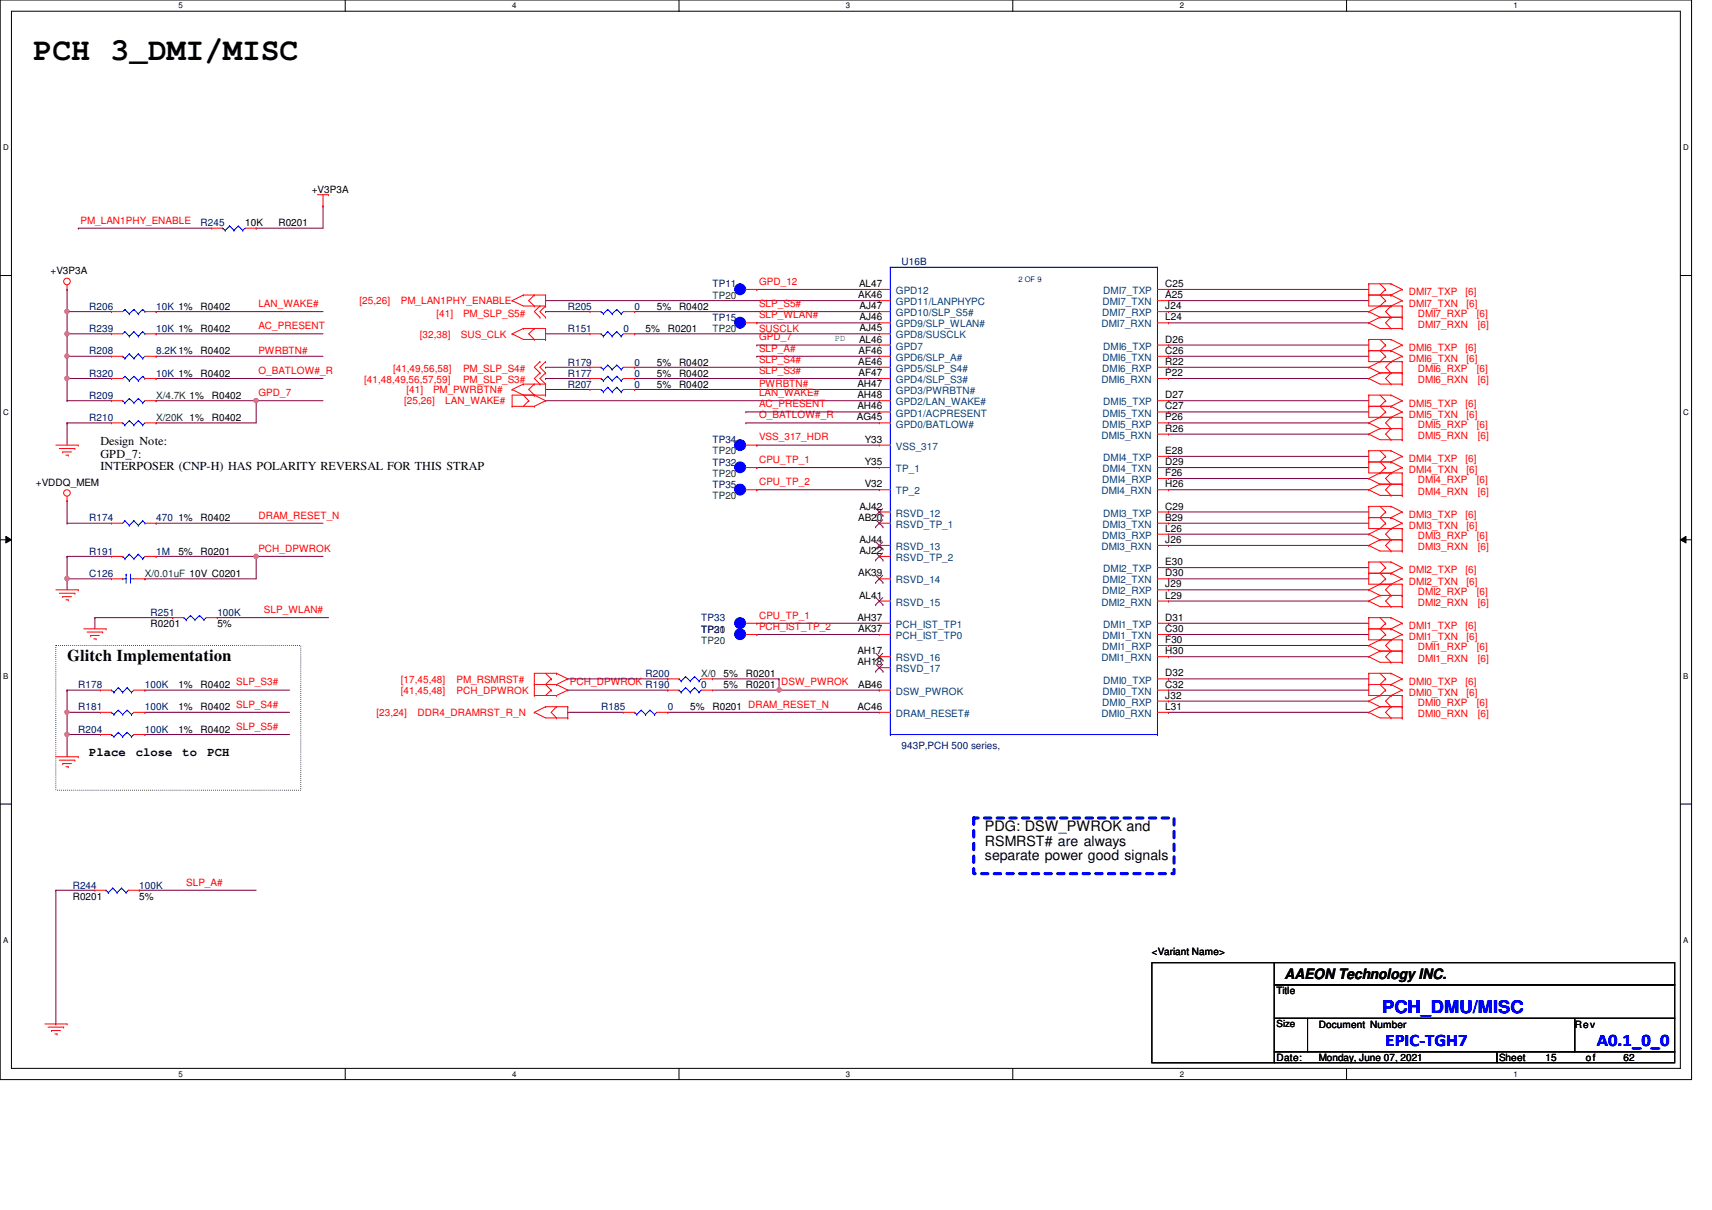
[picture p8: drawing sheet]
<svg xmlns="http://www.w3.org/2000/svg" width="297mm" height="210mm" viewBox="0 0 297 210" stroke-linecap="round" stroke-linejoin="round" font-family="sans-serif">
<path d="M0 0h293.5v187.3h-293.5zM2 1.9h289.5v183.4h-289.5z" fill="none" stroke="#000" stroke-width=".17"/>
<g fill="#fff">
<path d="M30.9 .2h.8v1.5h-.8z"/>
<path d="M30.9 185.5h.8v1.6h-.8z"/>
</g>
<path d="M59.9 0v1.9M59.9 185.3v2" fill="none" stroke="#000" stroke-width=".17"/>
<g fill="#fff">
<path d="M88.9 .2h.7v1.5h-.7z"/>
<path d="M88.9 185.5h.7v1.6h-.7z"/>
</g>
<path d="M117.8 0v1.9M117.8 185.3v2" fill="none" stroke="#000" stroke-width=".17"/>
<g fill="#fff">
<path d="M146.8 .2h.7v1.5h-.7z"/>
<path d="M146.8 185.5h.7v1.6h-.7z"/>
</g>
<path d="M175.7 0v1.9M175.7 185.3v2" fill="none" stroke="#000" stroke-width=".17"/>
<g fill="#fff">
<path d="M204.7 .2h.7v1.5h-.7z"/>
<path d="M204.7 185.5h.7v1.6h-.7z"/>
</g>
<path d="M233.6 0v1.9M233.6 185.3v2" fill="none" stroke="#000" stroke-width=".17"/>
<g fill="#fff">
<path d="M262.6 .2h.8v1.5h-.8z"/>
<path d="M262.6 185.5h.8v1.6h-.8z"/>
<path d="M.5 24.8h1v1.6h-1z"/>
<path d="M292.1 24.8h.9v1.6h-.9z"/>
<path d="M.5 70.7h1v1.5h-1z"/>
<path d="M292.1 70.7h.9v1.5h-.9z"/>
</g>
<path d="M0 47.8h2M291.5 47.8h2" fill="none" stroke="#000" stroke-width=".17"/>
<g fill="#fff">
<path d="M.5 116.5h.9v1.6h-.9z"/>
<path d="M292.1 116.5h.8v1.6h-.8z"/>
</g>
<path d="M0 93.6h2M1 93l1 .6-1 .6zM291.5 93.6l1-.6v1.2zM291.5 93.6h2" fill="none" stroke="#000" stroke-width=".17"/>
<path d="M1 93l1 .6-1 .6zM291.5 93.6l1-.6v1.2z" fill="#000"/>
<g fill="#fff">
<path d="M.5 162.4h.9v1.5h-.9z"/>
<path d="M292.1 162.4h.8v1.5h-.8z"/>
</g>
<path d="M0 139.5h2M291.5 139.5h2" fill="none" stroke="#000" stroke-width=".17"/>
<path d="M9.7 112h42.5v25.1h-42.5z" fill="none" stroke="#000" stroke-width=".17" stroke-dasharray="0 .3"/>
<path d="M168.9 141.9h34.8v9.7h-34.8z" fill="none" stroke="#00f" stroke-width=".55" stroke-dasharray="1.1 1.1"/>
<g fill="none" stroke="#800040" stroke-width=".17">
<path d="M11.6 50.2h.1M11.6 57.9h.1M11.6 57.9h7.7M11.6 50.2v3.9M27.1 57.9h.1M27.1 54.1h.1M27.1 54.1h28.9M27.1 57.9h28.9M94.7 52.2h.1M94.7 54.1h.1M94.7 57.9h.1M94.7 52.2h57.9"/>
<path d="M94.7 54.1h7.7M94.7 57.9h7.7M110.1 54.1h.1M110.1 57.9h.1M110.1 54.1h42.5M110.1 57.9h42.5M131.3 50.2h.1M131.3 56h.1M131.3 50.2h21.3M131.3 56h21.3M202.7 52.2h.1M202.7 50.2h.1"/>
<path d="M202.7 59.9h.1M202.7 54.1h.1M202.7 56h.1M202.7 52.2h34.8M202.7 50.2h34.8M202.7 59.9h34.8M202.7 54.1h34.8M202.7 56h34.8M11.6 61.8h.1M11.6 61.8h7.7M27.1 61.8h.1M27.1 61.8h28.9"/>
<path d="M94.7 63.7h.1M94.7 65.7h.1M94.7 67.6h.1M94.7 69.5h.1M94.7 69.5h57.9M94.7 63.7h7.7M94.7 65.7h7.7M94.7 67.6h7.7M110.1 63.7h.1M110.1 65.7h.1M110.1 67.6h.1M110.1 63.7h42.5"/>
<path d="M110.1 65.7h42.5M110.1 67.6h42.5M129.4 73.4h.1M129.4 73.4h23.2M131.3 77.2h.1M131.3 61.8h.1M131.3 61.8h21.3M131.3 77.2h21.3M202.7 61.8h.1M202.7 69.5h.1M202.7 71.5h.1M202.7 79.2h.1"/>
<path d="M202.7 73.4h.1M202.7 75.3h.1M202.7 63.7h.1M202.7 65.7h.1M202.7 61.8h34.8M202.7 69.5h34.8M202.7 71.5h34.8M202.7 79.2h34.8M202.7 73.4h34.8M202.7 75.3h34.8M202.7 63.7h34.8M202.7 65.7h34.8"/>
<path d="M131.3 81.1h.1M131.3 85h.1M131.3 85h21.3M131.3 81.1h21.3M202.7 88.8h.1M202.7 90.8h.1M202.7 98.5h.1M202.7 92.7h.1M202.7 94.6h.1M202.7 83h.1M202.7 85h.1M202.7 81.1h.1"/>
<path d="M202.7 88.8h34.8M202.7 90.8h34.8M202.7 98.5h34.8M202.7 92.7h34.8M202.7 94.6h34.8M202.7 83h34.8M202.7 85h34.8M202.7 81.1h34.8M131.3 108.1h.1M131.3 110.1h.1M131.3 108.1h21.3M131.3 110.1h21.3"/>
<path d="M202.7 117.8h.1M202.7 119.7h.1M202.7 108.1h.1M202.7 110.1h.1M202.7 100.4h.1M202.7 112h.1M202.7 113.9h.1M202.7 102.3h.1M202.7 104.3h.1M202.7 117.8h34.8M202.7 119.7h34.8M202.7 108.1h34.8"/>
<path d="M202.7 110.1h34.8M202.7 100.4h34.8M202.7 112h34.8M202.7 113.9h34.8M202.7 102.3h34.8M202.7 104.3h34.8M202.7 121.6h.1M202.7 123.6h.1M202.7 121.6h34.8M202.7 123.6h34.8"/>
</g>
<circle cx="11.6" cy="57.9" r=".38" fill="#f0f"/>
<circle cx="11.6" cy="57.9" r=".38" fill="none" stroke="#f0f" stroke-width=".17"/>
<path d="M11.6 57.9h.1M11.6 57.9v3.9" fill="none" stroke="#800040" stroke-width=".17"/>
<circle cx="11.6" cy="61.8" r=".38" fill="#f0f"/>
<circle cx="11.6" cy="61.8" r=".38" fill="none" stroke="#f0f" stroke-width=".17"/>
<path d="M11.6 54.1h.1M11.6 54.1v3.8" fill="none" stroke="#800040" stroke-width=".17"/>
<circle cx="11.6" cy="54" r=".37" fill="#f0f"/>
<circle cx="11.6" cy="54" r=".37" fill="none" stroke="#f0f" stroke-width=".17"/>
<path d="M11.6 54.1h.1M11.6 54.1h7.7M131.3 59.9h.1M131.3 59.9h21.3M11.6 65.7h.1M11.6 65.7h7.7M27.1 65.7h.1M27.1 65.7h28.9M129.4 71.5h.1M129.4 71.5h23.2" fill="none" stroke="#800040" stroke-width=".17"/>
<circle cx="11.6" cy="65.6" r=".37" fill="#f0f"/>
<circle cx="11.6" cy="65.6" r=".37" fill="none" stroke="#f0f" stroke-width=".17"/>
<g fill="none" stroke="#800040" stroke-width=".17">
<path d="M11.6 61.8h.1M11.6 73.4h.1M11.6 61.8v3.9M11.6 73.4v3.8M11.6 73.4h7.7M27.1 73.4h.1M27.1 69.5h.1M27.1 73.4h17.3M27.1 69.5h17.3M11.6 86.9h.1M11.6 90.8h.1M11.6 86.9v3.9"/>
<path d="M11.6 90.8h7.7M27.1 90.8h.1M27.1 90.8h28.9M98.5 123.6h.1M98.5 123.6h9.7M115.9 123.6h.1M115.9 123.6h36.7"/>
</g>
<circle cx="44.4" cy="69.5" r=".37" fill="#f0f"/>
<circle cx="44.4" cy="69.5" r=".37" fill="none" stroke="#f0f" stroke-width=".17"/>
<path d="M11.6 69.5h.1M11.6 65.7h.1M11.6 69.5h7.7M11.6 65.7v3.8M44.4 69.5h.1M44.4 69.5h11.6M44.4 69.5v3.9M11.6 127.4h.1M11.6 127.4v3.9" fill="none" stroke="#800040" stroke-width=".17"/>
<circle cx="11.6" cy="127.4" r=".37" fill="#f0f"/>
<circle cx="11.6" cy="127.4" r=".37" fill="none" stroke="#f0f" stroke-width=".17"/>
<g fill="none" stroke="#800040" stroke-width=".17">
<path d="M11.6 119.7h.1M11.6 119.7v7.7M11.6 119.7h5.8M25.1 119.7h.1M25.1 119.7h25.1M11.6 123.6h.1M11.6 127.4h.1M11.6 123.6h5.8M11.6 127.4h5.8M25.1 123.6h.1M25.1 127.4h.1M25.1 123.6h25.1"/>
<path d="M25.1 127.4h25.1"/>
</g>
<circle cx="11.6" cy="123.5" r=".37" fill="#f0f"/>
<circle cx="11.6" cy="123.5" r=".37" fill="none" stroke="#f0f" stroke-width=".17"/>
<path d="M27.1 96.5h.1M27.1 96.5h28.9M44.4 96.5h.1M44.4 96.5v3.9M98.5 119.7h17.4M115.9 119.7h.1M123.6 119.7h11.6M135.2 119.7h.1" fill="none" stroke="#800040" stroke-width=".17"/>
<circle cx="44.4" cy="96.5" r=".38" fill="#f0f"/>
<circle cx="44.4" cy="96.5" r=".38" fill="none" stroke="#f0f" stroke-width=".17"/>
<path d="M11.6 96.5h.1M11.6 96.5h7.7M11.6 96.5v3.9" fill="none" stroke="#800040" stroke-width=".17"/>
<circle cx="11.6" cy="100.4" r=".38" fill="#f0f"/>
<circle cx="11.6" cy="100.4" r=".38" fill="none" stroke="#f0f" stroke-width=".17"/>
<g fill="none" stroke="#800040" stroke-width=".17">
<path d="M11.6 100.4h.1M11.6 100.4h7.7M11.6 100.4v1.9M25.1 100.4h.1M25.1 100.4h19.3M98.5 117.8h17.4M115.9 117.8h.1M123.6 117.8h11.6M135.2 117.8h.1M135.2 119.7h.1M135.2 117.8v1.9M135.2 119.7h17.4"/>
<path d="M152.6 119.7h.1"/>
</g>
<circle cx="135.2" cy="119.7" r=".38" fill="#f0f"/>
<circle cx="135.2" cy="119.7" r=".38" fill="none" stroke="#f0f" stroke-width=".17"/>
<g fill="none" stroke="#800040" stroke-width=".17">
<path d="M13.6 39.6h.1M13.6 39.6h23.1M44.4 39.6h.1M56 35.7h.1M56 35.7v3.9h-11.6M16.5 107.1h.1M16.5 107.1h13.5M16.5 107.1v2M30 107.1h.1M37.7 107.1h.1M37.7 107.1h19.3M9.7 154.4h.1"/>
<path d="M9.7 154.4h6.8M9.7 154.4v23.2M24.2 154.4h.1M24.2 154.4h20.2M9.7 177.6h.1"/>
</g>
<g fill="none" stroke="#f00" stroke-width=".17">
<path d="M36.7 39.6h.1M36.7 39.6h1.9M42.5 39.6h1.9M44.4 39.6h.1M55.1 33.8h1.9M56 35.7h.1M56 33.8v1.9M57 33.8h.1M11.6 50.2h.1M11.6 49.4v.8M19.3 57.9h.1M19.3 57.9h2"/>
<path d="M25.1 57.9h2M27.1 57.9h.1M88.9 52.2h.1M88.9 57.9h.1M88.9 52.2l1.9 .9h3.9M88.9 57.9l1.9 1h3.9M90.8 51.2h.1M90.8 57h.1M90.8 51.2h3.9M90.8 57h3.9M90.8 51.2l-1.9 1M90.8 57l-1.9 .9"/>
<path d="M92.7 53.1h.1M92.7 51.2h.1M92.7 58.9h.1M92.7 57h.1M92.7 51.2l-1 1 1 .9M92.7 57l-1 .9 1 1M93.7 53.1h.1M93.7 55h.1M93.7 53.1l-1 1 1 .9M94.7 53.1h.1M94.7 51.2h.1M94.7 58.9h.1"/>
<path d="M94.7 57h.1M94.7 55h.1M94.7 51.2v1.9M94.7 57v1.9M94.7 53.1l-1 1 1 .9M102.4 54.1h.1M102.4 54.1h1.9M108.2 54.1h1.9M110.1 54.1h.1M237.5 49.2h.1M237.5 51.2h.1M237.5 58.9h.1"/>
<path d="M237.5 54.1h.1M237.5 56h.1M237.5 49.2v3.9h5.8M237.5 58.9v3.8h5.8M237.5 51.2h3.8M237.5 49.2h3.8M237.5 58.9h3.8M237.5 54.1l1.9 .9M237.5 56l1.9 1h3.9M239.4 53.1h.1M239.4 55h.1M239.4 49.2l1 1"/>
<path d="M239.4 58.9l1 1M239.4 55h3.9M239.4 53.1l-1.9 1M239.4 55l-1.9 1M240.4 50.2h.1M240.4 52.2h.1M240.4 59.9h.1M240.4 50.2l-1 1 1 1M240.4 52.2l-1 .9M240.4 59.9l-1 .9 1 1M241.3 51.2h.1M241.3 49.2h.1"/>
<path d="M241.3 53.1h.1M241.3 58.9h.1M241.3 55h.1M241.3 57h.1M241.3 49.2l2 1M241.3 51.2l2 1M241.3 58.9l2 1M241.3 53.1l-.9 1 .9 .9M241.3 55l-.9 1 .9 1M243.3 50.2h.1M243.3 52.2h.1M243.3 59.9h.1"/>
<path d="M243.3 55h.1M243.3 53.1h.1M243.3 57h.1M243.3 50.2l-2 1M243.3 52.2l-2 .9M243.3 59.9l-2 .9M243.3 53.1v3.9M9.7 77.2h3.9M10.3 77.8h2.7M10.9 78.4h.1M10.9 78.4h1.5M11.4 79h.5"/>
<path d="M11.9 79h.1M13 77.8h.1M13.6 77.2h.1M88.9 67.6h.1M88.9 70.5h.1M88.9 70.5h3.8M88.9 67.6l1.9 .9 .9 1M90.8 66.6h.1M90.8 66.6h3.9M90.8 66.6l-1.9 1M91.7 69.5h.1M91.7 69.5l-.9 1"/>
<path d="M92.7 68.5h.1M92.7 66.6h.1M92.7 70.5h.1M92.7 66.6l-1 1 1 .9M92.7 68.5l2 1M93.7 64.7h.1M93.7 66.6h.1M93.7 62.7h.1M93.7 64.7l-1 1 1 .9M93.7 62.7l-1 1 1 1M94.7 68.5h.1M94.7 66.6h.1"/>
<path d="M94.7 69.5h.1M94.7 64.7h.1M94.7 62.7h.1M94.7 68.5h-5.8v2M94.7 66.6v1.9M94.7 69.5l-2 1M94.7 64.7l-1 1 1 .9M94.7 62.7l-1 1 1 1M237.5 60.8h.1M237.5 68.5h.1M237.5 70.5h.1M237.5 78.2h.1"/>
<path d="M237.5 73.4h.1M237.5 75.3h.1M237.5 63.7h.1M237.5 65.7h.1M237.5 68.5v3.9h5.8M237.5 78.2v3.8h5.8M237.5 60.8h3.8M237.5 70.5h3.8M237.5 68.5h3.8M237.5 78.2h3.8M237.5 73.4l1.9 .9M237.5 75.3l1.9 1h3.9"/>
<path d="M237.5 63.7l1.9 1M237.5 65.7l1.9 .9h3.9M239.4 72.4h.1M239.4 74.3h.1M239.4 62.7h.1M239.4 64.7h.1M239.4 68.5l1 1M239.4 78.2l1 1M239.4 74.3h3.9M239.4 72.4l-1.9 1M239.4 74.3l-1.9 1M239.4 64.7h3.9"/>
<path d="M239.4 62.7l-1.9 1M239.4 64.7l-1.9 1M240.4 61.8h.1M240.4 69.5h.1M240.4 71.5h.1M240.4 79.2h.1M240.4 61.8l-1 .9M240.4 69.5l-1 1 1 1M240.4 71.5l-1 .9M240.4 79.2l-1 .9 1 1M241.3 60.8h.1M241.3 62.7h.1"/>
<path d="M241.3 70.5h.1M241.3 68.5h.1M241.3 72.4h.1M241.3 78.2h.1M241.3 74.3h.1M241.3 76.3h.1M241.3 64.7h.1M241.3 66.6h.1M241.3 60.8l2 1M241.3 68.5l2 1M241.3 70.5l2 1M241.3 78.2l2 1"/>
<path d="M241.3 72.4l-.9 1 .9 .9M241.3 74.3l-.9 1 .9 1M241.3 62.7l-.9 1 .9 1M241.3 64.7l-.9 1 .9 .9M243.3 61.8h.1M243.3 69.5h.1M243.3 71.5h.1M243.3 79.2h.1M243.3 74.3h.1M243.3 72.4h.1M243.3 76.3h.1M243.3 64.7h.1"/>
<path d="M243.3 62.7h.1M243.3 66.6h.1M243.3 61.8l-2 .9M243.3 69.5l-2 1M243.3 71.5l-2 .9M243.3 79.2l-2 .9M243.3 62.7v3.9M243.3 72.4v3.9M11.6 86.9h.1M11.6 86.1v.8M237.5 80.1h.1M237.5 87.8h.1"/>
<path d="M237.5 89.8h.1M237.5 97.5h.1M237.5 99.4h.1M237.5 92.7h.1M237.5 94.6h.1M237.5 83h.1M237.5 85h.1M237.5 87.8v3.9h5.8M237.5 97.5v3.8h5.8M237.5 80.1h3.8M237.5 89.8h3.8M237.5 87.8h3.8"/>
<path d="M237.5 99.4h3.8M237.5 97.5h3.8M237.5 92.7l1.9 .9M237.5 94.6l1.9 1h3.9M237.5 83l1.9 1M237.5 85l1.9 .9h3.9M239.4 91.7h.1M239.4 93.6h.1M239.4 82h.1M239.4 84h.1M239.4 87.8l1 1M239.4 97.5l1 1"/>
<path d="M239.4 93.6h3.9M239.4 91.7l-1.9 1M239.4 93.6l-1.9 1M239.4 84h3.9M239.4 82l-1.9 1M239.4 84l-1.9 1M240.4 81.1h.1M240.4 88.8h.1M240.4 90.8h.1M240.4 98.5h.1M240.4 81.1l-1 .9M240.4 88.8l-1 1 1 1"/>
<path d="M240.4 90.8l-1 .9M240.4 98.5l-1 .9 1 1M241.3 80.1h.1M241.3 82h.1M241.3 89.8h.1M241.3 87.8h.1M241.3 91.7h.1M241.3 99.4h.1M241.3 97.5h.1M241.3 93.6h.1M241.3 95.6h.1M241.3 84h.1"/>
<path d="M241.3 85.9h.1M241.3 80.1l2 1M241.3 87.8l2 1M241.3 89.8l2 1M241.3 97.5l2 1M241.3 99.4l2 1M241.3 91.7l-.9 1 .9 .9M241.3 93.6l-.9 1 .9 1M241.3 82l-.9 1 .9 1M241.3 84l-.9 1 .9 .9M243.3 81.1h.1M243.3 88.8h.1"/>
<path d="M243.3 90.8h.1M243.3 98.5h.1M243.3 93.6h.1M243.3 91.7h.1M243.3 95.6h.1M243.3 84h.1M243.3 82h.1M243.3 85.9h.1M243.3 81.1l-2 .9M243.3 88.8l-2 1M243.3 90.8l-2 .9M243.3 98.5l-2 .9"/>
<path d="M243.3 82v3.9M243.3 91.7v3.9M9.7 102.3h3.9M10.3 102.9h2.7M10.9 103.5h.1M10.9 103.5h1.5M11.4 104.1h.5M11.9 104.1h.1M13 102.9h.1M13.6 102.3h.1M14.5 109.1h3.9M15.1 109.6h2.7"/>
<path d="M15.7 110.2h.1M15.7 110.2h1.5M16.3 110.8h.4M16.7 110.8h.1M17.8 109.6h.1M18.4 109.1h.1M30 107.1h.1M30 107.1h1.9M35.8 107.1h1.9M37.7 107.1h.1M92.7 118.7h.1M92.7 118.7h3.9"/>
<path d="M94.7 116.8l.9 1M95.6 119.7h.1M95.6 117.8h.1M95.6 119.7l-.9 .9M95.6 117.8l-.9 .9 .9 1M96.6 118.7h.1M96.6 116.8h.1M96.6 116.8h-3.9v3.8M96.6 118.7l1.9 1M96.6 116.8l1.9 1M98.5 119.7h.1M98.5 117.8h.1"/>
<path d="M98.5 119.7l-1.9 .9M98.5 117.8l-1.9 .9M115.9 117.8h.1M115.9 117.8h1.9M121.7 117.8h1.9M123.6 117.8h.1M237.5 116.8h.1M237.5 118.7h.1M237.5 107.1h.1M237.5 109.1h.1M237.5 112h.1M237.5 113.9h.1"/>
<path d="M237.5 102.3h.1M237.5 104.3h.1M237.5 109.1h3.8M237.5 118.7h3.8M237.5 116.8h3.8M237.5 107.1v3.9h5.8M237.5 116.8v3.8h5.8M237.5 107.1h3.8M237.5 112l1.9 .9M237.5 113.9l1.9 1h3.9M237.5 102.3l1.9 1M237.5 104.3l1.9 .9h3.9"/>
<path d="M239.4 111h.1M239.4 112.9h.1M239.4 101.3h.1M239.4 103.3h.1M239.4 116.8l1 1M239.4 107.1l1 1M239.4 112.9h3.9M239.4 111l-1.9 1M239.4 112.9l-1.9 1M239.4 103.3h3.9M239.4 101.3l-1.9 1M239.4 103.3l-1.9 1"/>
<path d="M240.4 117.8h.1M240.4 119.7h.1M240.4 108.1h.1M240.4 110.1h.1M240.4 100.4h.1M240.4 117.8l-1 .9 1 1M240.4 119.7l-1 .9M240.4 108.1l-1 1 1 1M240.4 110.1l-1 .9M240.4 100.4l-1 .9M241.3 118.7h.1M241.3 116.8h.1"/>
<path d="M241.3 109.1h.1M241.3 107.1h.1M241.3 111h.1M241.3 101.3h.1M241.3 112.9h.1M241.3 114.9h.1M241.3 103.3h.1M241.3 105.2h.1M241.3 116.8l2 1M241.3 118.7l2 1M241.3 107.1l2 1M241.3 109.1l2 1"/>
<path d="M241.3 111l-.9 1 .9 .9M241.3 112.9l-.9 1 .9 1M241.3 101.3l-.9 1 .9 1M241.3 103.3l-.9 1 .9 .9M243.3 117.8h.1M243.3 119.7h.1M243.3 108.1h.1M243.3 110.1h.1M243.3 100.4h.1M243.3 112.9h.1M243.3 111h.1M243.3 114.9h.1"/>
<path d="M243.3 103.3h.1M243.3 101.3h.1M243.3 105.2h.1M243.3 117.8l-2 .9M243.3 119.7l-2 .9M243.3 108.1l-2 1M243.3 110.1l-2 .9M243.3 100.4l-2 .9M243.3 101.3v3.9M243.3 111v3.9M9.7 131.3h3.9M10.3 131.9h2.7"/>
<path d="M10.9 132.5h.1M10.9 132.5h1.5M11.4 133h.5M11.9 133h.1M13 131.9h.1M13.6 131.3h.1M92.7 123.6h.1M92.7 120.6h.1M92.7 120.6h3.9M92.7 123.6l2 .9h3.8M94.7 122.6h.1M94.7 122.6h3.8"/>
<path d="M94.7 122.6l-2 1M96.6 124.5h.1M96.6 122.6h.1M96.6 120.6h.1M96.6 122.6l-1 1 1 .9M98.5 124.5h.1M98.5 122.6h.1M98.5 122.6v1.9M108.2 123.6h.1M108.2 123.6h1.9M114 123.6h1.9M115.9 123.6h.1"/>
<path d="M237.5 121.6h.1M237.5 123.6h.1M237.5 121.6l1.9 1M237.5 123.6l1.9 .9h3.9M239.4 120.6h.1M239.4 122.6h.1M239.4 122.6h3.9M239.4 120.6l-1.9 1M239.4 122.6l-1.9 1M241.3 120.6h.1M241.3 122.6h.1M241.3 124.5h.1"/>
<path d="M241.3 120.6l-.9 1 .9 1M241.3 122.6l-.9 1 .9 .9M243.3 122.6h.1M243.3 120.6h.1M243.3 124.5h.1M243.3 120.6v3.9M7.8 177.6h3.8M8.3 178.2h2.7M8.9 178.8h.1M8.9 178.8h1.6M9.5 179.4h.4M9.9 179.4h.1"/>
<path d="M11 178.2h.1M11.6 177.6h.1"/>
<circle cx="11.6" cy="48.8" r=".57"/>
<circle cx="11.6" cy="85.5" r=".56"/>
</g>
<path d="M199.9 167h21.2v17.4h-21.2zM221.1 167h69.5v3.9h-69.5zM221.1 170.9h69.5v5.8h-69.5zM221.1 176.7h5.8v5.8h-5.8zM226.9 176.7h46.3v5.8h-46.3zM273.2 176.7h17.4v5.8h-17.4zM221.1 182.5h38.6v1.9h-38.6zM259.7 182.5h30.9v1.9h-30.9z" fill="none" stroke="#000" stroke-width=".17"/>
<g fill="none" stroke="#00f" stroke-width=".17">
<path d="M38.6 39.6h.1M38.6 39.6l.5 .4M39.1 40h.1M39.8 39.2h.1M39.8 39.2l-.7 .8M39.8 39.2l.8 .8M40.6 40h.1M41.4 39.2h.1M41.4 39.2l.7 .8M41.4 39.2l-.8 .8M42.1 40h.1M42.5 39.6l-.4 .4"/>
<path d="M21.7 57.5h.1M21.7 57.5l-.4 .4M21.7 57.5l.7 .8M22.4 58.3h.1M23.2 57.5h.1M23.2 57.5l-.8 .8M23.2 57.5l.8 .8M24 58.3h.1M24.8 57.5h.1M24.8 57.5l-.8 .8M24.8 57.5l.3 .4M25.1 57.9h.1"/>
<path d="M104.3 54.1h.1M104.3 54.1l.4 .3M104.7 54.4h.1M105.4 53.7h.1M105.4 53.7l-.7 .7M105.4 53.7l.8 .7M106.2 54.4h.1M107 53.7h.1M107 53.7l.8 .7M107 53.7l-.8 .7M107.8 54.4h.1M108.2 54.1l-.4 .3"/>
<path d="M31.9 107.1h.1M31.9 107.1l.4 .4M32.3 107.5h.1M33.1 106.8h.1M33.1 106.8l-.8 .7M33.1 106.8l.7 .7M33.8 107.5h.1M34.6 106.8h.1M34.6 106.8l.8 .7M34.6 106.8l-.8 .7M35.4 107.5h.1M35.8 107.1l-.4 .4"/>
<path d="M117.8 117.8h.1M117.8 117.8l.4 .4M118.2 118.2h.1M119 117.4h.1M119 117.4l-.8 .8M119 117.4l.8 .8M119.8 118.2h.1M120.5 117.4h.1M120.5 117.4l.8 .8M120.5 117.4l-.7 .8M121.3 118.2h.1M121.7 117.8l-.4 .4"/>
<path d="M110.1 123.6h.1M110.1 123.6l.4 .4M110.5 124h.1M111.2 123.2h.1M111.2 123.2l-.7 .8M111.2 123.2l.8 .8M112 124h.1M112.8 123.2h.1M112.8 123.2l.8 .8M112.8 123.2l-.8 .8M113.6 124h.1M114 123.6l-.4 .4"/>
</g>
<circle cx="128.4" cy="108.1" r=".95" fill="#00f"/>
<circle cx="128.4" cy="108.1" r=".95" fill="none" stroke="#00f" stroke-width=".17"/>
<path d="M129.4 108.1h1.9M131.3 108.1h.1" fill="none" stroke="#f00" stroke-width=".17"/>
<circle cx="128.4" cy="81.1" r=".95" fill="#00f"/>
<g fill="none" stroke="#00f" stroke-width=".17">
<path d="M104.3 63.7h.1M104.3 63.7l.4 .4M104.7 64.1h.1M105.4 63.3h.1M105.4 63.3l-.7 .8M105.4 63.3l.8 .8M106.2 64.1h.1M107 63.3h.1M107 63.3l.8 .8M107 63.3l-.8 .8M107.8 64.1h.1M108.2 63.7l-.4 .4"/>
<path d="M21.3 96.5h.1M21.3 96.5l.4 .4M21.7 96.9h.1M22.4 96.1h.1M22.4 96.1l-.7 .8M22.4 96.1l.8 .8M23.2 96.9h.1M24 96.1h.1M24 96.1l.8 .8M24 96.1l-.8 .8M24.8 96.9h.1M25.1 96.5l-.3 .4"/>
<circle cx="128.4" cy="81.1" r=".95"/>
</g>
<path d="M102.4 63.7h.1M102.4 63.7h1.9M108.2 63.7h1.9M110.1 63.7h.1M19.3 96.5h.1M19.3 96.5h2M25.1 96.5h2M27.1 96.5h.1M129.4 81.1h1.9M131.3 81.1h.1" fill="none" stroke="#f00" stroke-width=".17"/>
<circle cx="128.4" cy="110" r=".95" fill="#00f"/>
<g fill="none" stroke="#00f" stroke-width=".17">
<path d="M104.3 67.6h.1M104.3 67.6l.4 .4M104.7 68h.1M105.4 67.2h.1M105.4 67.2l-.7 .8M105.4 67.2l.8 .8M106.2 68h.1M107 67.2h.1M107 67.2l.8 .8M107 67.2l-.8 .8M107.8 68h.1M108.2 67.6l-.4 .4"/>
<path d="M21.9 99.6h.1M21.9 99.6v1.6M22.6 99.6h.1M22.6 99.6v1.6M19.3 119.7h.1M19.3 119.7l.5 .4M20.5 119.3h.1M20.5 119.3l-.7 .8M20.5 119.3l.8 .8M21.3 100.4h.1M21.3 100.4h.6M22.1 119.3h.1"/>
<path d="M22.1 119.3l.7 .8M22.1 119.3l-.8 .8M22.6 100.4h.1M22.6 100.4h.6M23.2 119.7l-.4 .4M19.8 120.1h.1M21.3 120.1h.1M22.8 120.1h.1"/>
<circle cx="128.4" cy="110" r=".95"/>
</g>
<g fill="none" stroke="#f00" stroke-width=".17">
<path d="M102.4 67.6h.1M102.4 67.6h1.9M108.2 67.6h1.9M110.1 67.6h.1M17.4 119.7h.1M17.4 119.7h1.9M19.3 100.4h.1M19.3 100.4h2M23.2 119.7h1.9M23.2 100.4h1.9M25.1 119.7h.1M25.1 100.4h.1"/>
<path d="M129.4 110.1h1.9M131.3 110.1h.1"/>
</g>
<circle cx="128.4" cy="84.9" r=".95" fill="#00f"/>
<g fill="none" stroke="#00f" stroke-width=".17">
<path d="M21.7 53.7h.1M21.7 53.7l-.4 .4M21.7 53.7l.7 .7M22.4 54.4h.1M23.2 53.7h.1M23.2 53.7l-.8 .7M23.2 53.7l.8 .7M24 54.4h.1M24.8 53.7h.1M24.8 53.7l-.8 .7M24.8 53.7l.3 .4M25.1 54.1h.1"/>
<path d="M104.3 65.7h.1M104.3 65.7l.4 .3M104.7 66h.1M105.4 65.3h.1M105.4 65.3l-.7 .7M105.4 65.3l.8 .7M106.2 66h.1M107 65.3h.1M107 65.3l.8 .7M107 65.3l-.8 .7M107.8 66h.1M108.2 65.7l-.4 .3"/>
<circle cx="128.4" cy="84.9" r=".95"/>
</g>
<path d="M19.3 54.1h.1M19.3 54.1h2M25.1 54.1h2M27.1 54.1h.1M102.4 65.7h.1M102.4 65.7h1.9M108.2 65.7h1.9M110.1 65.7h.1M129.4 85h1.9M131.3 85h.1" fill="none" stroke="#f00" stroke-width=".17"/>
<circle cx="128.4" cy="50.2" r=".95" fill="#00f"/>
<circle cx="128.4" cy="50.2" r=".95" fill="none" stroke="#00f" stroke-width=".17"/>
<path d="M129.4 50.2h1.9M131.3 50.2h.1" fill="none" stroke="#f00" stroke-width=".17"/>
<circle cx="128.4" cy="56" r=".95" fill="#00f"/>
<g fill="none" stroke="#00f" stroke-width=".17">
<path d="M21.3 61.8h.1M21.3 69.5h.1M21.3 61.8l.4 .4M21.3 69.5l.4 .4M21.7 62.2h.1M21.7 69.9h.1M22.4 61.4h.1M22.4 69.1h.1M22.4 61.4l-.7 .8M22.4 61.4l.8 .8M22.4 69.1l-.7 .8M22.4 69.1l.8 .8"/>
<path d="M23.2 62.2h.1M23.2 69.9h.1M24 61.4h.1M24 69.1h.1M24 61.4l.8 .8M24 61.4l-.8 .8M24 69.1l.8 .8M24 69.1l-.8 .8M24.8 62.2h.1M24.8 69.9h.1M25.1 61.8l-.3 .4M25.1 69.5l-.3 .4"/>
<path d="M21.7 90.3h.1M21.7 90.3l-.4 .5M21.7 90.3l.7 .8M22.4 91.1h.1M23.2 90.3h.1M23.2 90.3l-.8 .8M23.2 90.3l.8 .8M24 91.1h.1M24.8 90.3h.1M24.8 90.3l-.8 .8M24.8 90.3l.3 .5M25.1 90.8h.1"/>
<path d="M19.3 123.6h.1M19.3 123.6l.5 .4M19.8 124h.1M20.5 123.2h.1M20.5 123.2l-.7 .8M20.5 123.2l.8 .8M21.3 124h.1M22.1 123.2h.1M22.1 123.2l.7 .8M22.1 123.2l-.8 .8M22.8 124h.1M23.2 123.6l-.4 .4"/>
<circle cx="128.4" cy="56" r=".95"/>
</g>
<g fill="none" stroke="#f00" stroke-width=".17">
<path d="M129.4 56h1.9M131.3 56h.1M19.3 61.8h.1M19.3 69.5h.1M19.3 61.8h2M19.3 69.5h2M25.1 61.8h2M25.1 69.5h2M27.1 61.8h.1M27.1 69.5h.1M19.3 90.8h.1M19.3 90.8h2"/>
<path d="M25.1 90.8h2M27.1 90.8h.1M17.4 123.6h.1M17.4 123.6h1.9M23.2 123.6h1.9M25.1 123.6h.1"/>
</g>
<circle cx="128.4" cy="77.2" r=".95" fill="#00f"/>
<g fill="none" stroke="#00f" stroke-width=".17">
<path d="M104.3 57.9h.1M104.3 57.9l.4 .4M104.7 58.3h.1M105.4 57.5h.1M105.4 57.5l-.7 .8M105.4 57.5l.8 .8M106.2 58.3h.1M107 57.5h.1M107 57.5l.8 .8M107 57.5l-.8 .8M107.8 58.3h.1M108.2 57.9l-.4 .4"/>
<path d="M154.5 46.4h.1M154.5 46.4h46.3M154.5 46.4v81M200.8 46.4h.1M200.8 46.4v81M21.3 73.4h.1M21.3 73.4l.4 .3M21.7 65.3h.1M21.7 73.7h.1M21.7 65.3l-.4 .4M21.7 65.3l.7 .7M22.4 66h.1"/>
<path d="M22.4 73h.1M22.4 73l-.7 .7M22.4 73l.8 .7M23.2 65.3h.1M23.2 73.7h.1M23.2 65.3l-.8 .7M23.2 65.3l.8 .7M24 66h.1M24 73h.1M24 73l.8 .7M24 73l-.8 .7M24.8 65.3h.1"/>
<path d="M24.8 73.7h.1M24.8 65.3l-.8 .7M24.8 65.3l.3 .4M25.1 65.7h.1M25.1 73.4l-.3 .3M117.8 119.7h.1M117.8 119.7l.4 .4M119 119.3h.1M119 119.3l-.8 .8M119 119.3l.8 .8M120.5 119.3h.1M120.5 119.3l.8 .8"/>
<path d="M120.5 119.3l-.7 .8M121.7 119.7l-.4 .4M19.3 127.4h.1M19.3 127.4l.5 .4M19.8 127.8h.1M20.5 127h.1M20.5 127l-.7 .8M20.5 127l.8 .8M21.3 127.8h.1M22.1 127h.1M22.1 127l.7 .8M22.1 127l-.8 .8"/>
<path d="M22.8 127.8h.1M23.2 127.4l-.4 .4M118.2 120.1h.1M119.8 120.1h.1M121.3 120.1h.1M154.5 127.4h.1M154.5 127.4h46.3M200.8 127.4h.1M18.4 154.4h.1M18.4 154.4l.4 .5M18.8 154.9h.1M19.6 154.1h.1"/>
<path d="M19.6 154.1l-.8 .8M19.6 154.1l.7 .8M20.3 154.9h.1M21.1 154.1h.1M21.1 154.1l.8 .8M21.1 154.1l-.8 .8M21.9 154.9h.1M22.3 154.4l-.4 .5"/>
<circle cx="128.4" cy="77.2" r=".95"/>
</g>
<g fill="none" stroke="#f00" stroke-width=".17">
<path d="M102.4 57.9h.1M102.4 57.9h1.9M108.2 57.9h1.9M110.1 57.9h.1M152.6 50.2h.1M152.6 59.9h.1M152.6 57.9h.1M152.6 56h.1M152.6 52.2h.1M152.6 54.1h.1M152.6 57.9h1.9M152.6 52.2h1.9"/>
<path d="M152.6 50.2h1.9M152.6 54.1h1.9M152.6 56h1.9M152.6 59.9h1.9M200.8 52.2h1.9M200.8 50.2h1.9M200.8 54.1h1.9M200.8 56h1.9M200.8 59.9h1.9M202.7 52.2h.1M202.7 50.2h.1M202.7 54.1h.1"/>
<path d="M202.7 56h.1M202.7 59.9h.1M19.3 65.7h.1M19.3 73.4h.1M19.3 65.7h2M19.3 73.4h2M25.1 65.7h2M25.1 73.4h2M27.1 65.7h.1M27.1 73.4h.1M129.4 77.2h1.9M131.3 77.2h.1"/>
<path d="M152.6 69.5h.1M152.6 67.6h.1M152.6 65.7h.1M152.6 63.7h.1M152.6 61.8h.1M152.6 77.2h.1M152.6 71.5h.1M152.6 73.4h.1M152.6 77.2h1.9M152.6 65.7h1.9M152.6 73.4h1.9M152.6 69.5h1.9"/>
<path d="M152.6 67.6h1.9M152.6 63.7h1.9M152.6 61.8h1.9M152.6 71.5h1.9M200.8 65.7h1.9M200.8 73.4h1.9M200.8 69.5h1.9M200.8 63.7h1.9M200.8 61.8h1.9M200.8 75.3h1.9M200.8 71.5h1.9M200.8 79.2h1.9"/>
<path d="M202.7 63.7h.1M202.7 69.5h.1M202.7 75.3h.1M202.7 71.5h.1M202.7 65.7h.1M202.7 73.4h.1M202.7 61.8h.1M202.7 79.2h.1M152.6 88.8h.1M152.6 94.6h.1M152.6 90.8h.1M152.6 96.5h.1"/>
<path d="M152.6 81.1h.1M152.6 85h.1M152.6 90.8h1.9M152.6 85h1.9M152.6 81.1h1.9M152.6 88.8h1.9M152.6 94.6h1.9M152.6 96.5h1.9M200.8 90.8h1.9M200.8 85h1.9M200.8 81.1h1.9M200.8 88.8h1.9"/>
<path d="M200.8 98.5h1.9M200.8 83h1.9M200.8 94.6h1.9M200.8 92.7h1.9M202.7 90.8h.1M202.7 85h.1M202.7 81.1h.1M202.7 98.5h.1M202.7 83h.1M202.7 94.6h.1M202.7 88.8h.1M202.7 92.7h.1"/>
<path d="M115.9 119.7h.1M115.9 119.7h1.9M121.7 119.7h1.9M123.6 119.7h.1M152.6 119.7h.1M152.6 104.3h.1M152.6 110.1h.1M152.6 108.1h.1M152.6 113.9h.1M152.6 115.8h.1M152.6 100.4h.1M152.6 119.7h1.9"/>
<path d="M152.6 108.1h1.9M152.6 104.3h1.9M152.6 113.9h1.9M152.6 110.1h1.9M152.6 100.4h1.9M152.6 115.8h1.9M200.8 119.7h1.9M200.8 108.1h1.9M200.8 104.3h1.9M200.8 113.9h1.9M200.8 110.1h1.9M200.8 102.3h1.9"/>
<path d="M200.8 100.4h1.9M200.8 117.8h1.9M200.8 112h1.9M202.7 108.1h.1M202.7 104.3h.1M202.7 113.9h.1M202.7 119.7h.1M202.7 102.3h.1M202.7 110.1h.1M202.7 100.4h.1M202.7 117.8h.1M202.7 112h.1"/>
<path d="M17.4 127.4h.1M17.4 127.4h1.9M23.2 127.4h1.9M25.1 127.4h.1M152.6 123.6h.1M152.6 123.6h1.9M200.8 123.6h1.9M200.8 121.6h1.9M202.7 123.6h.1M202.7 121.6h.1M16.5 154.4h.1M16.5 154.4h1.9"/>
<path d="M22.3 154.4h1.9M24.2 154.4h.1"/>
</g>
<g fill="none" stroke="#804000" stroke-width=".17">
<path d="M151.9 89.5h.1M151.9 95.2h.1M151.9 91.4h.1M151.9 97.2h.1M152 88.2l1.2 1.3M152 94l1.2 1.2M152 90.2l1.2 1.2M152 95.9l1.2 1.3M152 99.8l1.2 1.2M153.2 88.2l-1.3 1.3M153.2 94l-1.3 1.2M153.2 90.2l-1.3 1.2"/>
<path d="M153.2 95.9l-1.3 1.3M153.2 99.8l-1.3 1.2M153.2 89.5h.1M153.2 95.2h.1M153.2 91.4h.1M153.2 97.2h.1M151.9 104.9h.1M151.9 114.6h.1M151.9 116.5h.1M151.9 101h.1M152 103.7l1.2 1.2M152 113.3l1.2 1.3"/>
<path d="M152 115.2l1.2 1.3M153.2 103.7l-1.3 1.2M153.2 113.3l-1.3 1.3M153.2 115.2l-1.3 1.3M153.2 104.9h.1M153.2 114.6h.1M153.2 116.5h.1M153.2 101h.1"/>
</g>
<circle cx="11.6" cy="57.9" r=".38" fill="#f0f"/>
<circle cx="11.6" cy="57.9" r=".38" fill="none" stroke="#f0f" stroke-width=".17"/>
<circle cx="11.6" cy="61.8" r=".38" fill="#f0f"/>
<circle cx="11.6" cy="61.8" r=".38" fill="none" stroke="#f0f" stroke-width=".17"/>
<circle cx="11.6" cy="54" r=".37" fill="#f0f"/>
<circle cx="11.6" cy="54" r=".37" fill="none" stroke="#f0f" stroke-width=".17"/>
<circle cx="11.6" cy="65.6" r=".37" fill="#f0f"/>
<circle cx="11.6" cy="65.6" r=".37" fill="none" stroke="#f0f" stroke-width=".17"/>
<circle cx="44.4" cy="69.5" r=".37" fill="#f0f"/>
<circle cx="44.4" cy="69.5" r=".37" fill="none" stroke="#f0f" stroke-width=".17"/>
<circle cx="11.6" cy="127.4" r=".37" fill="#f0f"/>
<circle cx="11.6" cy="127.4" r=".37" fill="none" stroke="#f0f" stroke-width=".17"/>
<circle cx="11.6" cy="123.5" r=".37" fill="#f0f"/>
<circle cx="11.6" cy="123.5" r=".37" fill="none" stroke="#f0f" stroke-width=".17"/>
<circle cx="44.4" cy="96.5" r=".38" fill="#f0f"/>
<circle cx="44.4" cy="96.5" r=".38" fill="none" stroke="#f0f" stroke-width=".17"/>
<circle cx="11.6" cy="100.4" r=".38" fill="#f0f"/>
<circle cx="11.6" cy="100.4" r=".38" fill="none" stroke="#f0f" stroke-width=".17"/>
<circle cx="135.2" cy="119.7" r=".38" fill="#f0f"/>
<circle cx="135.2" cy="119.7" r=".38" fill="none" stroke="#f0f" stroke-width=".17"/>
<text font-size="5.5" x="5.8" y="10.4">PCH 3_DMI/MISC</text>
<g font-size="3" fill="#00f">
<text x="239.8" y="175.8">PCH_DMU/MISC</text>
<text x="240.4" y="181.5">EPIC-TGH7</text>
<text x="277.1" y="181.5">A0.1_0_0</text>
</g>
<text font-size="2.9" x="11.6" y="114.6">Glitch Implementation</text>
<g font-size="2.5">
<text x="170.9" y="144.1">PDG: DSW_PWROK and</text>
<text x="170.9" y="146.7">RSMRST# are always</text>
<text x="170.9" y="149.3">separate power good signals</text>
<text x="222.8" y="169.8">AAEON Technology INC.</text>
</g>
<g font-size="2.1">
<text x="17.4" y="77.2">Design Note:</text>
<text x="17.4" y="79.4">GPD_7:</text>
<text x="17.4" y="81.6">INTERPOSER (CNP-H) HAS POLARITY REVERSAL FOR THIS STRAP</text>
<text x="15.5" y="131.1">Place</text>
<text x="23.6" y="131.1">close</text>
<text x="31.7" y="131.1">to</text>
<text x="36" y="131.1">PCH</text>
</g>
<g font-size="1.7">
<text x="54.1" y="33.5">+V3P3A</text>
<text x="42.5" y="39.3">10K</text>
<text x="48.3" y="39.3">R0201</text>
<text x="8.8" y="47.6">+V3P3A</text>
<text x="34.8" y="53.8">R0402</text>
<text x="114" y="53.8">5%</text>
<text x="117.8" y="53.8">R0402</text>
<text x="148.9" y="51.7">AK46</text>
<text x="149.1" y="49.8">AL47</text>
<text x="149.1" y="53.6">AJ47</text>
<text x="202.2" y="51.7">A25</text>
<text x="202.2" y="49.8">C25</text>
<text x="202.2" y="53.6">J24</text>
<text x="34.8" y="57.6">R0402</text>
<text x="112" y="57.6">5%</text>
<text x="115.9" y="57.6">R0201</text>
<text x="149.1" y="59.4">AL46</text>
<text x="149.1" y="57.5">AJ45</text>
<text x="149.1" y="55.6">AJ46</text>
<text x="202.2" y="55.6">L24</text>
<text x="202.2" y="59.4">D26</text>
<text x="34.8" y="61.5">R0402</text>
<text x="34.8" y="65.3">R0402</text>
<text x="114" y="63.4">5%</text>
<text x="114" y="65.3">5%</text>
<text x="117.8" y="63.4">R0402</text>
<text x="117.8" y="65.3">R0402</text>
<text x="148.9" y="63.3">AE46</text>
<text x="149" y="65.2">AF47</text>
<text x="149" y="61.4">AF46</text>
<text x="202.2" y="63.3">R22</text>
<text x="202.2" y="65.2">P22</text>
<text x="202.2" y="61.4">C26</text>
<text x="36.7" y="69.2">R0402</text>
<text x="114" y="67.3">5%</text>
<text x="117.8" y="67.3">R0402</text>
<text x="148.8" y="69.1">AH48</text>
<text x="148.8" y="67.1">AH47</text>
<text x="148.8" y="71">AH46</text>
<text x="202.2" y="69.1">D27</text>
<text x="202.2" y="71">C27</text>
<text x="36.7" y="73.1">R0402</text>
<text x="148.7" y="72.9">AG45</text>
<text x="150.1" y="76.8">Y33</text>
<text x="202.2" y="74.9">R26</text>
<text x="202.2" y="72.9">P26</text>
<text x="150.1" y="80.7">Y35</text>
<text x="202.2" y="80.7">D29</text>
<text x="202.2" y="82.6">F26</text>
<text x="202.2" y="78.7">E28</text>
<text x="6.2" y="84.2">+VDDQ_MEM</text>
<text x="149.1" y="88.4">AJ42</text>
<text x="150" y="84.5">V32</text>
<text x="202.2" y="84.5">H26</text>
<text x="202.2" y="88.4">C29</text>
<text x="30.9" y="90.4">1%</text>
<text x="34.8" y="90.4">R0402</text>
<text x="148.9" y="90.3">AB20</text>
<text x="149.1" y="94.2">AJ44</text>
<text x="202.2" y="90.3">B29</text>
<text x="202.2" y="94.2">J26</text>
<text x="202.2" y="92.2">L26</text>
<text x="30.9" y="96.2">5%</text>
<text x="34.8" y="96.2">R0201</text>
<text x="148.9" y="100">AK39</text>
<text x="149.1" y="96.1">AJ22</text>
<text x="202.2" y="98">E30</text>
<text x="202.2" y="101.9">J29</text>
<text x="202.2" y="100">D30</text>
<text x="148.8" y="107.7">AH37</text>
<text x="149.1" y="103.8">AL41</text>
<text x="202.2" y="107.7">D31</text>
<text x="202.2" y="103.8">L29</text>
<text x="26.1" y="108.8">R0201</text>
<text x="37.7" y="108.8">5%</text>
<text x="148.8" y="113.5">AH17</text>
<text x="148.9" y="109.6">AK37</text>
<text x="202.2" y="113.5">H30</text>
<text x="202.2" y="109.6">C30</text>
<text x="202.2" y="111.5">F30</text>
<text x="30.9" y="119.4">1%</text>
<text x="34.8" y="119.4">R0402</text>
<text x="125.5" y="117.4">5%</text>
<text x="125.5" y="119.4">5%</text>
<text x="129.4" y="117.4">R0201</text>
<text x="129.4" y="119.4">R0201</text>
<text x="148.8" y="115.4">AH18</text>
<text x="148.9" y="119.3">AB46</text>
<text x="202.2" y="119.3">C32</text>
<text x="202.2" y="117.3">D32</text>
<text x="30.9" y="123.2">1%</text>
<text x="34.8" y="123.2">R0402</text>
<text x="119.8" y="123.2">5%</text>
<text x="123.6" y="123.2">R0201</text>
<text x="148.8" y="123.1">AC46</text>
<text x="202.2" y="123.1">L31</text>
<text x="202.2" y="121.2">J32</text>
<text x="30.9" y="127.1">1%</text>
<text x="34.8" y="127.1">R0402</text>
<text x="12.6" y="156">R0201</text>
<text x="24.2" y="156">5%</text>
<text x="199.9" y="165.7">&lt;Variant Name&gt;</text>
<text x="221.5" y="172.5">Title</text>
<text x="221.5" y="178.2">Size</text>
<text x="228.8" y="178.3">Document Number</text>
<text x="273.2" y="178.3">Rev</text>
<text x="221.5" y="184.1">Date:</text>
<text x="228.8" y="184.1">Monday, June 07, 2021</text>
<text x="260.1" y="184.1">Sheet</text>
<text x="268.2" y="184.1">15</text>
<text x="275.1" y="184.1">of</text>
<text x="281.7" y="184.1">62</text>
</g>
<g font-size="1.7" fill="#f00">
<text x="14" y="38.8">PM_LAN1PHY_ENABLE</text>
<text x="44.8" y="53.3">LAN_WAKE#</text>
<text x="62.4" y="52.8">[25,26]</text>
<text x="69.6" y="52.8">PM_LAN1PHY_ENABLE</text>
<text x="131.7" y="49.4">GPD_12</text>
<text x="131.7" y="53.3">SLP_S5#</text>
<text x="244.4" y="51.2">DMI7_TXP</text>
<text x="244.4" y="53.2">DMI7_TXN</text>
<text x="254.3" y="51.2">[6]</text>
<text x="254.5" y="53.2">[6]</text>
<text x="44.8" y="57.1">AC_PRESENT</text>
<text x="72.9" y="58.6">[32,38]</text>
<text x="75.7" y="54.9">[41]</text>
<text x="80" y="58.6">SUS_CLK</text>
<text x="80.3" y="54.9">PM_SLP_S5#</text>
<text x="131.7" y="55.2">SLP_WLAN#</text>
<text x="131.7" y="57.5">SUSCLK</text>
<text x="131.7" y="59.1">GPD_7</text>
<text x="246" y="54.9">DMI7_RXP</text>
<text x="246" y="56.9">DMI7_RXN</text>
<text x="256.2" y="54.9">[6]</text>
<text x="256.4" y="56.9">[6]</text>
<text x="44.8" y="61.4">PWRBTN#</text>
<text x="44.8" y="64.9">O_BATLOW#_R</text>
<text x="68.2" y="64.6">[41,49,56,58]</text>
<text x="80.3" y="64.6">PM_SLP_S4#</text>
<text x="131.7" y="61">SLP_A#</text>
<text x="131.7" y="62.9">SLP_S4#</text>
<text x="131.7" y="64.9">SLP_S3#</text>
<text x="244.4" y="60.9">DMI6_TXP</text>
<text x="244.4" y="62.8">DMI6_TXN</text>
<text x="246" y="64.6">DMI6_RXP</text>
<text x="254.3" y="60.9">[6]</text>
<text x="254.5" y="62.8">[6]</text>
<text x="256.2" y="64.6">[6]</text>
<text x="44.8" y="68.7">GPD_7</text>
<text x="63.2" y="66.5">[41,48,49,56,57,59]</text>
<text x="70.1" y="70.1">[25,26]</text>
<text x="70.5" y="68.2">[41]</text>
<text x="75.1" y="68.2">PM_PWRBTN#</text>
<text x="77.3" y="70.1">LAN_WAKE#</text>
<text x="80.3" y="66.5">PM_SLP_S3#</text>
<text x="131.7" y="67.2">PWRBTN#</text>
<text x="131.7" y="68.7">LAN_WAKE#</text>
<text x="131.7" y="70.7">AC_PRESENT</text>
<text x="244.4" y="70.5">DMI5_TXP</text>
<text x="246" y="66.5">DMI6_RXN</text>
<text x="254.3" y="70.5">[6]</text>
<text x="256.4" y="66.5">[6]</text>
<text x="131.7" y="76.4">VSS_317_HDR</text>
<text x="131.7" y="72.6">O_BATLOW#_R</text>
<text x="244.4" y="72.5">DMI5_TXN</text>
<text x="246" y="74.2">DMI5_RXP</text>
<text x="246" y="76.2">DMI5_RXN</text>
<text x="254.5" y="72.5">[6]</text>
<text x="256.2" y="74.2">[6]</text>
<text x="256.4" y="76.2">[6]</text>
<text x="131.7" y="80.3">CPU_TP_1</text>
<text x="244.4" y="80.2">DMI4_TXP</text>
<text x="244.4" y="82.1">DMI4_TXN</text>
<text x="246" y="83.9">DMI4_RXP</text>
<text x="254.3" y="80.2">[6]</text>
<text x="254.5" y="82.1">[6]</text>
<text x="256.2" y="83.9">[6]</text>
<text x="44.8" y="90">DRAM_RESET_N</text>
<text x="131.7" y="84.2">CPU_TP_2</text>
<text x="244.4" y="89.8">DMI3_TXP</text>
<text x="246" y="85.8">DMI4_RXN</text>
<text x="254.3" y="89.8">[6]</text>
<text x="256.4" y="85.8">[6]</text>
<text x="44.8" y="95.7">PCH_DPWROK</text>
<text x="244.4" y="91.8">DMI3_TXN</text>
<text x="246" y="93.5">DMI3_RXP</text>
<text x="246" y="95.5">DMI3_RXN</text>
<text x="254.5" y="91.8">[6]</text>
<text x="256.2" y="93.5">[6]</text>
<text x="256.4" y="95.5">[6]</text>
<text x="244.4" y="99.5">DMI2_TXP</text>
<text x="244.4" y="101.4">DMI2_TXN</text>
<text x="254.3" y="99.5">[6]</text>
<text x="254.5" y="101.4">[6]</text>
<text x="45.8" y="106.3">SLP_WLAN#</text>
<text x="131.7" y="107.3">CPU_TP_1</text>
<text x="246" y="103.2">DMI2_RXP</text>
<text x="246" y="105.1">DMI2_RXN</text>
<text x="256.2" y="103.2">[6]</text>
<text x="256.4" y="105.1">[6]</text>
<text x="131.7" y="109.3">PCH_IST_TP_2</text>
<text x="244.4" y="109.1">DMI1_TXP</text>
<text x="244.4" y="111.1">DMI1_TXN</text>
<text x="246" y="112.8">DMI1_RXP</text>
<text x="254.3" y="109.1">[6]</text>
<text x="254.5" y="111.1">[6]</text>
<text x="256.2" y="112.8">[6]</text>
<text x="41" y="118.9">SLP_S3#</text>
<text x="69.6" y="118.4">[17,45,48]</text>
<text x="79.2" y="118.4">PM_RSMRST#</text>
<text x="98.9" y="118.9">PCH_DPWROK</text>
<text x="135.5" y="118.9">DSW_PWROK</text>
<text x="244.4" y="118.8">DMI0_TXP</text>
<text x="246" y="114.8">DMI1_RXN</text>
<text x="254.3" y="118.8">[6]</text>
<text x="256.4" y="114.8">[6]</text>
<text x="41" y="122.8">SLP_S4#</text>
<text x="65.3" y="124.2">[23,24]</text>
<text x="69.6" y="120.4">[41,45,48]</text>
<text x="72.4" y="124.2">DDR4_DRAMRST_R_N</text>
<text x="79.2" y="120.4">PCH_DPWROK</text>
<text x="129.8" y="122.8">DRAM_RESET_N</text>
<text x="244.4" y="120.7">DMI0_TXN</text>
<text x="246" y="122.5">DMI0_RXP</text>
<text x="246" y="124.4">DMI0_RXN</text>
<text x="254.5" y="120.7">[6]</text>
<text x="256.2" y="122.5">[6]</text>
<text x="256.4" y="124.4">[6]</text>
<text x="41" y="126.6">SLP_S5#</text>
<text x="32.3" y="153.6">SLP_A#</text>
</g>
<g font-size="1.7" fill="#000080">
<text x="34.8" y="39.3">R245</text>
<text x="156.4" y="46">U16B</text>
<text x="15.5" y="53.8">R206</text>
<text x="27.1" y="53.8">10K 1%</text>
<text x="98.5" y="53.8">R205</text>
<text x="110.1" y="53.8">0</text>
<text x="123.6" y="49.9">TP11</text>
<text x="15.5" y="57.6">R239</text>
<text x="27.1" y="57.6">10K 1%</text>
<text x="98.5" y="57.6">R151</text>
<text x="108.2" y="57.6">0</text>
<text x="123.6" y="55.7">TP15</text>
<text x="15.5" y="61.5">R208</text>
<text x="15.5" y="65.3">R320</text>
<text x="27.1" y="61.5">8.2K1%</text>
<text x="27.1" y="65.3">10K 1%</text>
<text x="98.5" y="63.4">R179</text>
<text x="98.5" y="65.3">R177</text>
<text x="110.1" y="63.4">0</text>
<text x="110.1" y="65.3">0</text>
<text x="15.5" y="69.2">R209</text>
<text x="98.5" y="67.3">R207</text>
<text x="110.1" y="67.3">0</text>
<text x="15.5" y="73.1">R210</text>
<text x="123.6" y="76.9">TP34</text>
<text x="123.6" y="80.8">TP32</text>
<text x="123.6" y="84.6">TP35</text>
<text x="15.5" y="90.4">R174</text>
<text x="27.1" y="90.4">470</text>
<text x="15.5" y="96.2">R191</text>
<text x="15.5" y="100.1">C126</text>
<text x="27.1" y="96.2">1M</text>
<text x="26.1" y="106.8">R251</text>
<text x="37.7" y="106.8">100K</text>
<text x="121.7" y="107.8">TP33</text>
<text x="121.7" y="109.7">TP31</text>
<text x="13.6" y="119.4">R178</text>
<text x="25.1" y="119.4">100K</text>
<text x="112" y="117.4">R200</text>
<text x="112" y="119.4">R190</text>
<text x="121.7" y="119.4">0</text>
<text x="13.6" y="123.2">R181</text>
<text x="25.1" y="123.2">100K</text>
<text x="104.3" y="123.2">R185</text>
<text x="115.9" y="123.2">0</text>
<text x="13.6" y="127.1">R204</text>
<text x="25.1" y="127.1">100K</text>
<text x="156.4" y="130">943P,PCH 500 series,</text>
<text x="12.6" y="154.1">R244</text>
<text x="24.2" y="154.1">100K</text>
</g>
<g font-size="1.7" fill="#008000">
<text x="123.6" y="51.8">TP20</text>
<text x="123.6" y="57.6">TP20</text>
<text x="27.1" y="69.2">X/4.7K 1%</text>
<text x="27.1" y="73.1">X/20K 1%</text>
<text x="123.6" y="82.7">TP20</text>
<text x="123.6" y="78.8">TP20</text>
<text x="123.6" y="86.6">TP20</text>
<text x="25.1" y="100.1">X/0.01uF 10V C0201</text>
<text x="121.7" y="109.7">TP20</text>
<text x="121.7" y="111.7">TP20</text>
<text x="121.7" y="117.4">X/0</text>
</g>
<g font-size="1.7" fill="#004080">
<text x="155.4" y="51">GPD12</text>
<text x="155.4" y="53">GPD11/LANPHYPC</text>
<text x="191.3" y="53">DMI7_TXN</text>
<text x="191.4" y="51">DMI7_TXP</text>
<text x="155.4" y="58.7">GPD8/SUSCLK</text>
<text x="155.4" y="56.8">GPD9/SLP_WLAN#</text>
<text x="155.4" y="54.9">GPD10/SLP_S5#</text>
<text x="191.1" y="56.8">DMI7_RXN</text>
<text x="191.3" y="54.9">DMI7_RXP</text>
<text x="155.4" y="64.5">GPD5/SLP_S4#</text>
<text x="155.4" y="62.6">GPD6/SLP_A#</text>
<text x="155.4" y="60.7">GPD7</text>
<text x="191.3" y="64.5">DMI6_RXP</text>
<text x="191.3" y="62.6">DMI6_TXN</text>
<text x="191.4" y="60.7">DMI6_TXP</text>
<text x="155.4" y="70.3">GPD2/LAN_WAKE#</text>
<text x="155.4" y="68.4">GPD3/PWRBTN#</text>
<text x="155.4" y="66.5">GPD4/SLP_S3#</text>
<text x="191.1" y="66.5">DMI6_RXN</text>
<text x="191.4" y="70.3">DMI5_TXP</text>
<text x="155.4" y="72.3">GPD1/ACPRESENT</text>
<text x="155.4" y="74.2">GPD0/BATLOW#</text>
<text x="191.1" y="76.1">DMI5_RXN</text>
<text x="191.3" y="74.2">DMI5_RXP</text>
<text x="191.3" y="72.3">DMI5_TXN</text>
<text x="155.4" y="78">VSS_317</text>
<text x="155.4" y="81.9">TP_1</text>
<text x="191.3" y="83.8">DMI4_RXP</text>
<text x="191.3" y="81.9">DMI4_TXN</text>
<text x="191.4" y="80">DMI4_TXP</text>
<text x="155.4" y="89.6">RSVD_12</text>
<text x="155.4" y="85.8">TP_2</text>
<text x="191.1" y="85.8">DMI4_RXN</text>
<text x="191.4" y="89.6">DMI3_TXP</text>
<text x="155.4" y="95.4">RSVD_13</text>
<text x="155.4" y="91.6">RSVD_TP_1</text>
<text x="191.1" y="95.4">DMI3_RXN</text>
<text x="191.3" y="93.5">DMI3_RXP</text>
<text x="191.3" y="91.6">DMI3_TXN</text>
<text x="155.4" y="97.3">RSVD_TP_2</text>
<text x="155.4" y="101.2">RSVD_14</text>
<text x="191.3" y="101.2">DMI2_TXN</text>
<text x="191.4" y="99.3">DMI2_TXP</text>
<text x="155.4" y="105.1">RSVD_15</text>
<text x="191.1" y="105.1">DMI2_RXN</text>
<text x="191.3" y="103.1">DMI2_RXP</text>
<text x="155.4" y="110.9">PCH_IST_TP0</text>
<text x="155.4" y="108.9">PCH_IST_TP1</text>
<text x="191.3" y="112.8">DMI1_RXP</text>
<text x="191.3" y="110.9">DMI1_TXN</text>
<text x="191.4" y="108.9">DMI1_TXP</text>
<text x="155.4" y="114.7">RSVD_16</text>
<text x="155.4" y="116.6">RSVD_17</text>
<text x="191.1" y="114.7">DMI1_RXN</text>
<text x="191.4" y="118.6">DMI0_TXP</text>
<text x="155.4" y="120.5">DSW_PWROK</text>
<text x="155.4" y="124.4">DRAM_RESET#</text>
<text x="191.1" y="124.4">DMI0_RXN</text>
<text x="191.3" y="122.4">DMI0_RXP</text>
<text x="191.3" y="120.5">DMI0_TXN</text>
</g>
<text font-size="1.6" fill="#008000" x="144.8" y="59.1">PD</text>
<g font-size="1.4">
<text x="30.9" y="1.4">5</text>
<text x="88.9" y="1.4">4</text>
<text x="146.8" y="1.4">3</text>
<text x="204.7" y="1.4">2</text>
<text x="262.6" y="1.4">1</text>
<text x=".5" y="26.1">D</text>
<text x="292.1" y="26.1">D</text>
<text x=".5" y="71.9">C</text>
<text x="292.1" y="71.9">C</text>
<text x=".5" y="117.8">B</text>
<text x="292.1" y="117.8">B</text>
<text x=".5" y="163.6">A</text>
<text x="292.1" y="163.6">A</text>
<text x="30.9" y="186.8">5</text>
<text x="88.9" y="186.8">4</text>
<text x="146.8" y="186.8">3</text>
<text x="204.7" y="186.8">2</text>
<text x="262.6" y="186.8">1</text>
</g>
<text font-size="1.3" fill="#00f" x="176.7" y="48.9">2 OF 9</text>
</svg>
